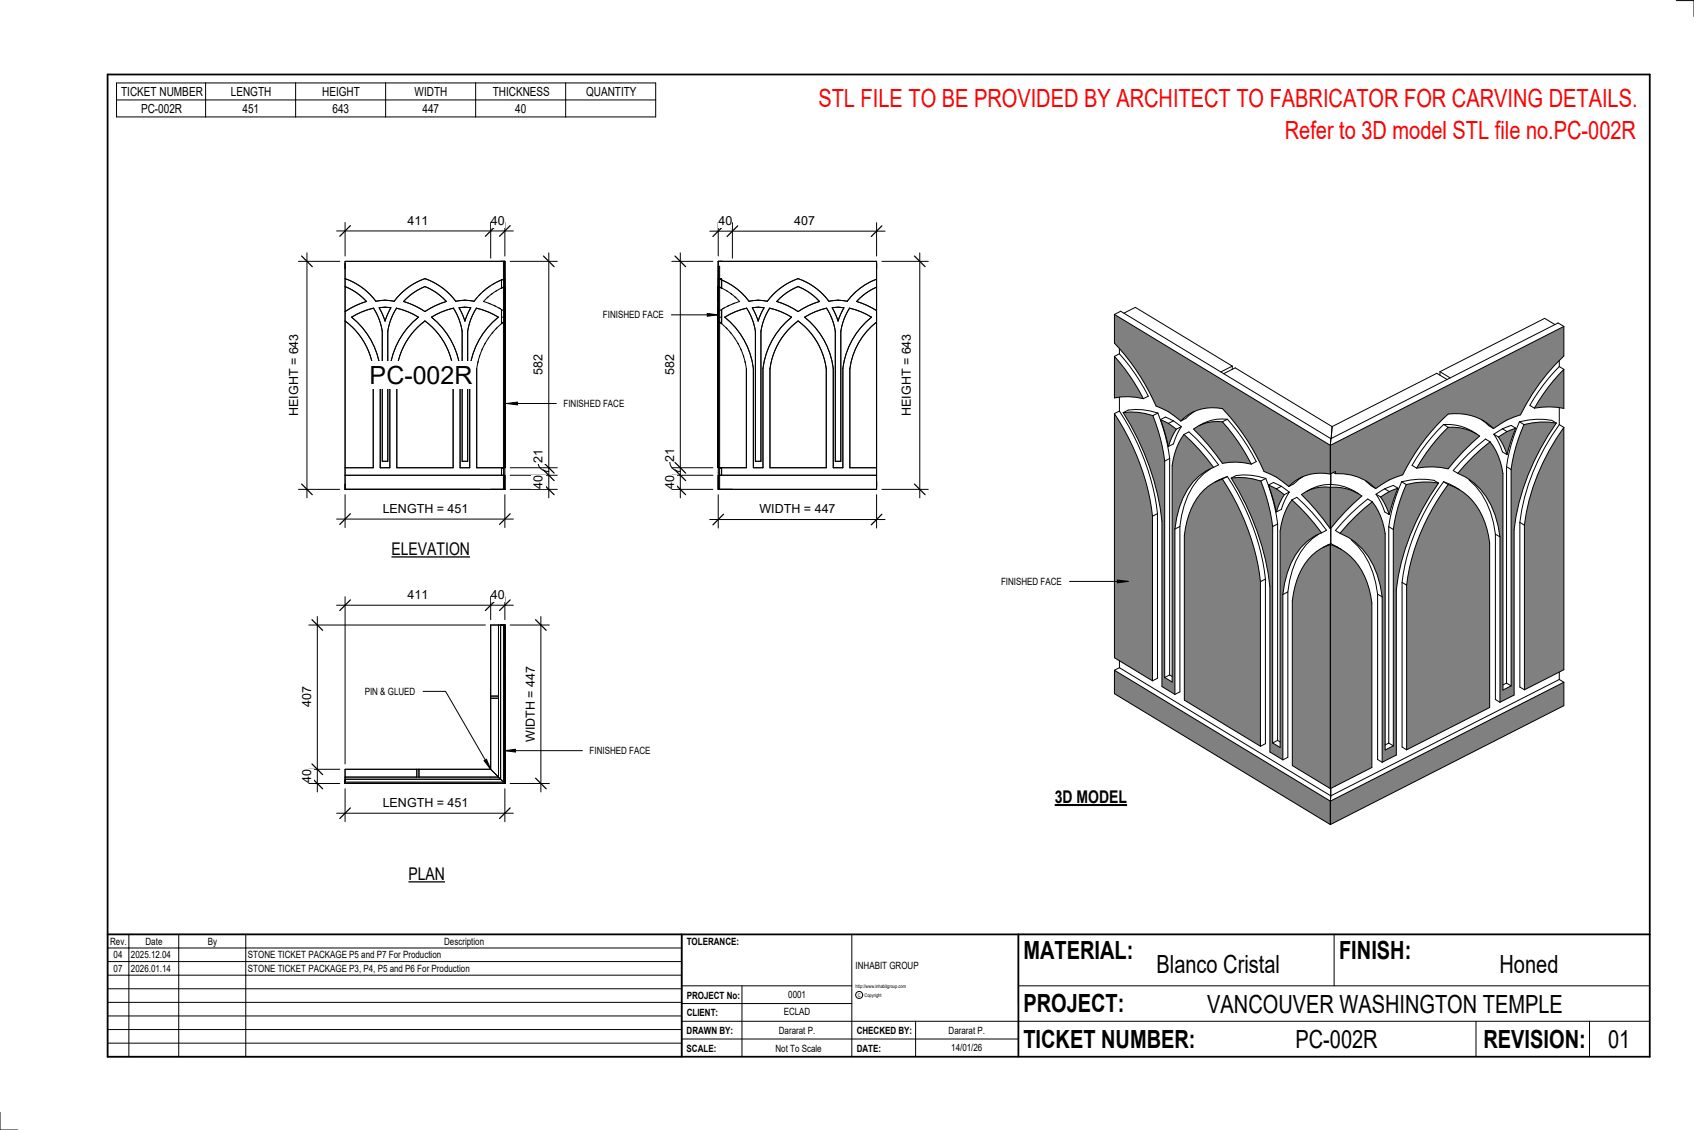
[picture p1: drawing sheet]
<svg xmlns="http://www.w3.org/2000/svg" width="914mm" height="610mm" viewBox="0 0 914 610" stroke-linecap="round" stroke-linejoin="round" font-family="sans-serif">
<g fill="#808080">
<path d="M602 362v12l116 71v-13zM708 300a40 40 0 0 0-10 24v89l20 12v-131a25 25 0 0 0-10 6zM665 258a139 139 0 0 1 20 58v90l7 4v-89a40 40 0 0 1 17-32l4-2a112 112 0 0 0-16-17l-4 7-2 9v117l-4-2v-117l-2-12-4-13a34 34 0 0 0-16-1zM650 264a40 40 0 0 0-11 25v89l41 25v-89a127 127 0 0 0-20-56 25 25 0 0 0-10 6zM606 223a139 139 0 0 1 21 58v89l7 5v-90a40 40 0 0 1 17-31l4-2a112 112 0 0 0-16-18l-4 8-2 9v117l-4-3v-116l-3-12-4-13a34 34 0 0 0-16-1zM602 223v132l20 12v-89a127 127 0 0 0-20-55zM703 267l8 8 7 10v-22a21 21 0 0 0-15 4zM685 262l4 14 4-9-4-3zM602 170v15a118 118 0 0 1 22 34 37 37 0 0 1 13 8 24 24 0 0 1 23-7 118 118 0 0 1 22 34 37 37 0 0 1 14 8 24 24 0 0 1 22-6v-16zM644 231l8 9 8 10a35 35 0 0 1 15 0l-7-12-8-10a21 21 0 0 0-16 3zM626 226l5 15 4-9-4-4zM602 192v23a35 35 0 0 1 15 0l-7-12z"/>
<path d="M718 432v13l126-64v-13zM718 294v131l23-11v-89a35 35 0 0 0-23-31zM732 279l-9 9a39 39 0 0 1 23 34v89l8-4v-89a125 125 0 0 1 23-57 40 40 0 0 0-18 0l-4 13-3 12v116l-4 3v-117l-3-10-4-7zM782 261a115 115 0 0 0-23 55v88l45-22v-89a35 35 0 0 0-22-32zM795 246l-8 9a39 39 0 0 1 23 35v89l7-4v-89a125 125 0 0 1 23-58 40 40 0 0 0-17 1l-5 12-2 12v117l-5 2v-117l-2-9-5-8zM844 231a109 109 0 0 0-21 74v67l21-11zM718 263v22a125 125 0 0 1 17-17 26 26 0 0 0-17-5zM745 268l5 10 5-15-5 2zM718 240v16l3-2v2a28 28 0 0 1 22 8 39 39 0 0 1 14-8 111 111 0 0 1 25-33 29 29 0 0 1 24 8 39 39 0 0 1 15-7 111 111 0 0 1 23-32v-16zM782 230l-9 11-8 12a42 42 0 0 1 17 0 125 125 0 0 1 17-18 26 26 0 0 0-17-5zM809 236l4 9 5-14-5 2zM844 199l-8 10-8 11a43 43 0 0 1 16 0z"/>
</g>
<g fill="none" stroke="#000" stroke-width=".54">
<path d="M602 170v15a118 118 0 0 1 22 34 37 37 0 0 1 13 8M602 170l116 70M602 170l3-2 113 69 123-63 3 2M607 169l6-3 52 32M839 175l-5-3-57 29M844 176v16a111 111 0 0 0-23 32 39 39 0 0 0-15 7M844 176l-126 64M602 192v23a35 35 0 0 1 15 0M602 192l8 11 7 12M604 191l9 11 7 12-3 1M604 188v3M604 191l-2 1"/>
<path d="M665 198v1M665 198l-6 3M842 198l-9 10-5 7-2 4 2 1M842 195v3M842 198l2 1M844 199l-8 10-8 11M844 199v21a43 43 0 0 0-16 0M604 214v8M661 202l6-4 52 32M777 201v1M777 201l6 3M781 205l-5-4-57 29"/>
<path d="M842 220v9M602 223a127 127 0 0 1 20 55M602 223v132l20 12M604 222a127 127 0 0 1 21 55M604 222l-2 1M606 223a34 34 0 0 1 16 1M606 223a139 139 0 0 1 21 58v89l7 5M606 223a23 23 0 0 1 19 0M622 224l4 13 3 12M625 223l4 12 2 12M625 223l-3 1M626 226l5 2"/>
<path d="M626 226l5 15M626 226l3-1 4 2M631 228l4 4M633 227l5 3M633 227l-2 1M635 232l-4 9M637 227a24 24 0 0 1 23-7 118 118 0 0 1 22 34 37 37 0 0 1 14 8M638 230l-5 9-2 2M638 230l-3 2M639 234a112 112 0 0 1 16 18M639 234l-4 8-2 9v117l-4-3M639 234l3-1a112 112 0 0 1 16 18l-3 1"/>
<path d="M645 222l-5 4-3 1M650 228l-3 2M660 228a21 21 0 0 0-16 3l8 9 8 10a35 35 0 0 1 15 0M660 228l8 10 7 12M663 226a22 22 0 0 0-14 3M663 226l8 11 7 12-3 1M663 226l-3 2M719 230l-1 10M779 229l-6 7-8 11-3 4 3 2M779 229a26 26 0 0 1 16 4M779 229l3 1M782 230a26 26 0 0 1 17 5 125 125 0 0 0-17 18 42 42 0 0 0-17 0"/>
<path d="M782 230l-9 11-8 12M794 233l3 1M800 226l6 5M804 238l5 8 2 9v117l5-2M804 238a108 108 0 0 0-17 17M804 238l-2-1a108 108 0 0 0-18 17l3 1M806 231a29 29 0 0 0-24-8 110 110 0 0 0-25 33 39 39 0 0 0-14 8M806 234l5 10 2 1M806 234l3 2M809 236l4 9M811 231l-5 3M811 231l2 2"/>
<path d="M813 233l-4 3M818 231l-5 14M818 231l-5 2M818 231l-2-1-5 1M820 228l-4 12-3 12M820 228a40 40 0 0 1 18-1l2 1M820 228l3 1M823 229l-5 12-2 12M840 228a125 125 0 0 0-23 58v89l-7 4M840 228a40 40 0 0 0-17 1M842 229a115 115 0 0 0-22 53M842 229l2 2"/>
<path d="M844 231a115 115 0 0 0-21 52M844 231v130l-21 11M629 249v116M631 247v117M631 247l-2 2M653 253a39 39 0 0 0-16 31M655 252a34 34 0 0 0-20 27l-1 6M659 259l-3 1M660 258a127 127 0 0 1 20 56M660 258a29 29 0 0 0-19 23l-2 8v89l41 25M663 257l-6 2M663 257a127 127 0 0 1 20 55"/>
<path d="M663 257l-3 1M665 258a34 34 0 0 1 16 1M665 258a139 139 0 0 1 20 58v90l7 4M665 258a23 23 0 0 1 18 0M681 259l4 13 2 12M683 258l4 13 3 12M683 258l-2 1M703 257l-7 5M718 256a24 24 0 0 0-22 6M718 240v16M718 256v5M720 255l1 1"/>
<path d="M721 256a28 28 0 0 1 22 8M721 256v-2l-3 2M737 260l6 4M757 260l-5 12-2 12M757 260a40 40 0 0 1 17-1l3 2M757 260l2 1M779 260a115 115 0 0 0-22 54M779 260l6 3M779 260l3 1M787 255a37 37 0 0 1 22 29l1 6M793 259a43 43 0 0 1 14 29M813 252v117"/>
<path d="M813 252l3 1M816 253v117M622 278v89M625 277v89l-3 1M625 277l-3 1M685 262l4 2M685 262l4 14M685 262l2-2 5 2M689 264l4 3M692 262l4 3M692 262l-3 2M693 267l-4 9"/>
<path d="M696 265l-4 10-3 1M696 265l-3 2M697 270a112 112 0 0 1 16 17M697 270l-4 7-2 9v117l-4-2M697 270l3-2a112 112 0 0 1 16 18l-3 1M718 263a21 21 0 0 0-15 4l8 8 7 10M718 263a26 26 0 0 1 17 5 125 125 0 0 0-17 17M718 263v22M718 261v2M718 261a23 23 0 0 0-13 4M718 261a25 25 0 0 1 13 4M731 265l2 1"/>
<path d="M741 271l4 7 3 10v117l4-3M741 271a108 108 0 0 0-18 17M741 271l-3-2a108 108 0 0 0-17 17l2 2M743 267l4 9 3 2M743 267l2 1M745 268l5 10M747 264l-4 3M747 264l3 1M750 265l-5 3M755 263l-5 15M755 263l-5 2M755 263l-3-1-5 2"/>
<path d="M759 261l-4 13-3 12M777 261a125 125 0 0 0-23 57v89l-8 4M777 261a40 40 0 0 0-18 0M782 261a33 33 0 0 1 21 28l1 4v89l-45 22M782 261a115 115 0 0 0-23 55M785 263l3 1M634 285v90M637 284v89l-3 2M637 284l-3 1M687 284v117M690 283v116M690 283l-3 1"/>
<path d="M712 288a39 39 0 0 0-17 31M713 287a34 34 0 0 0-20 28l-1 6M717 294l-3 1M718 294a29 29 0 0 0-19 23l-1 7v89l20 12M718 294a33 33 0 0 1 22 27l1 4v89l-23 11M718 294v131M718 293v1M718 293l-2 1M718 293l4 2M718 285v8M722 295l2 2M723 288a37 37 0 0 1 22 28l1 6"/>
<path d="M729 291a43 43 0 0 1 15 30M750 284v117M750 284l2 2M752 286v116M807 288v89l3 2M807 288l3 2M810 290v89M820 282v89l3 1M820 282l3 1M823 283v89M680 314v89M683 312v89l-3 2"/>
<path d="M683 312l-3 2M695 319v90l-3 1M695 319l-3 2M757 314v89l2 1M757 314l2 2M759 316v88M692 321v89M744 321v89l2 1M744 321l2 1M746 322v89M604 356v4M602 362v12l116 71"/>
<path d="M602 362l116 70M604 360l-2 2M604 360l114 69M631 364l2 1M631 364l-2 1M813 369h-2M813 369l3 1M842 363v4M842 367l2 1M842 367l-124 62M844 368v13l-126 64M844 368l-126 64"/>
<path d="M690 399l1 1M690 399l-3 2M750 401l-2 1M750 401l2 1M718 432v13M718 425v4M718 429v3"/>
</g>
<path d="M388 144v120z" fill="#7c7c7c"/>
<g fill="none" stroke="#000" stroke-width=".54">
<path d="M388 150v13M388 155v8M388 141h85v123h-85zM388 144v120M388 151h2M388 150h2M390 155h-2l6 3 5 5-6 2-5 3M390 151v4M390 150v1M390 150v5M390 155h.1M392 157h1"/>
<path d="M394 158l1 1M473 151a35 35 0 0 0-16 12l-5-1-5 1a35 35 0 0 0-16-13 35 35 0 0 0-17 13l-5-1-5 1-6-7-8-5M473 155l-6 3-5 5 6 2 5 3M388 162v1M388 163v5M388 166v33M388 179v-13v33M388 171h2M390 175l-2-1a38 38 0 0 1 15 25v53h-15M390 171v-4v8M390 171v4M390 175h.1"/>
<path d="M391 166l-1 1M391 171l6-3 6-2 2 4 2 6 1 3v70h3v-70v-3l1-4 3-6 7 2 5 3a42 42 0 0 0-15 28v53h-5v-53a42 42 0 0 0-16-28zM392 177h.1M394 165h-1M394 179l1 1M396 164h.1M397 160v1M406 166h6l-3 7zM421 161l4-3 6-3 6 3 5 5-6 2-5 3-6-3-6-2zM427 176l4-3a38 38 0 0 1 15 26v53h-30v-53a38 38 0 0 1 11-23zM434 171l6-3 6-2 2 4 2 6 1 3v70h3v-70v-3l2-4 3-6 6 2 5 3a42 42 0 0 0-15 28v53h-5v-53a42 42 0 0 0-16-28zM449 166h7l-4 7z"/>
<path d="M473 174a38 38 0 0 0-14 25v53h14M397 182h.1M398 185l1 1M400 188v1M401 192v1M402 195v1M388 256h85M390 252v4"/>
</g>
<path d="M272 141h1v123h-1z" fill="#7c7c7c"/>
<g fill="none" stroke="#000" stroke-width=".54">
<path d="M186 150a35 35 0 0 1 17 13l5-1 5 1a35 35 0 0 1 16-13 35 35 0 0 1 17 13l5-1 5 1M186 155l6 3 6 5-6 2-6 3M186 141h87v123h-87zM260 158l-2 2M262 156l-2 2M265 154l-2 2M266 158l-1 1M267 153l-1 1M268 157h.1M271 151l-3 1M271 155h1l-6 3-5 5 6 2 5 3M271 151v4"/>
<path d="M271 155h.1M271 151h1M272 151a35 35 0 0 0-16 12M272 141v123M273 151v12M273 150v13M273 155v8M186 173a38 38 0 0 1 15 26v53h-15M190 171l6-3 6-2 2 4 2 6v3v70h3v-70l1-3 2-6 2-4 6 2 6 3a42 42 0 0 0-16 28v53h-5v-53a42 42 0 0 0-15-28zM205 166h6l-3 7zM220 161l5-4 4-2 7 3 5 5-6 2-6 3-5-3-6-2zM225 176l4-3a38 38 0 0 1 16 26v53h-31v-53a38 38 0 0 1 11-23z"/>
<path d="M233 171l6-3 6-2 2 4 2 6v3v70h3v-70l1-3 2-6 2-4 6 2 6 3a42 42 0 0 0-15 28v53h-6v-53a42 42 0 0 0-15-28zM248 166h6l-3 7zM258 160l-2 3M264 160l-1 1M264 164h1M266 179v1M267 165h1M268 177h.1M269 166l1 1M271 175l1-1a38 38 0 0 0-15 25v53h15M271 171v4M271 171v-4v8"/>
<path d="M271 175h.1M271 171h1M273 162v1M273 163v5M273 166v33v-25M273 179v-13v33M258 195v1M259 192v1M260 188v1M262 185v1M264 182h.1M186 256h86"/>
<path d="M271 252v4"/>
</g>
<path d="M186 422h86v-85h1v86h-87z" fill="#7c7c7c"/>
<g fill="none" stroke="#000" stroke-width=".54">
<path d="M383 125h95M388 120v18M395 120v19M473 120v18M269 337v82h-83M270 337v83h-84M272 337v85M273 337v21M273 337v11zM273 337v15M273 337v86M273 337h-8v78"/>
<path d="M273 358v22M273 358v3zM273 355v3zM273 359v17v-15M273 355v-15v16M265 377h4M265 376h4M273 380v21M273 368v12zM273 380v11zM273 364v16M273 380v15"/>
<path d="M273 398v3zM273 395v5M273 395v-12v16M225 415v4M226 415v4M265 415l7 7M265 415h-79v8M273 401v20M273 401v3zM273 403v4M273 404v15v-12M273 407v16"/>
<path d="M273 411v12zM186 423h22M186 423h15M186 423h12zM186 423h87M186 422h86M205 423h3zM205 423h-15h16M208 423h21M208 423h3zM209 423h17h-16M214 423h15"/>
<path d="M218 423h11zM229 423h22M229 423h12zM229 423h16M248 423h3zM248 423h-15h16M251 423h22M251 423h3zM252 423h17h-15M257 423h16M261 423h12z"/>
</g>
<path d="M391 122l-6 6M398 122l-6 6M476 122l-6 6" fill="none" stroke="#000" stroke-width=".67"/>
<g fill="#fff">
<path d="M388 115h7v8h-7z"/>
<path d="M429 115h11v8h-11z"/>
</g>
<path d="M388 267v18M473 267v18M383 280h95" fill="none" stroke="#000" stroke-width=".54"/>
<path d="M391 277l-6 6M476 277l-6 6" fill="none" stroke="#000" stroke-width=".67"/>
<path d="M410 271h41v7h-41z" fill="#fff"/>
<path d="M496 136v133M476 141h25M476 264h25" fill="none" stroke="#000" stroke-width=".54"/>
<path d="M494 138l5 6M494 261l5 6" fill="none" stroke="#000" stroke-width=".67"/>
<path d="M486 180h7v44h-7z" fill="#fff"/>
<path d="M367 136v133M363 141h22M362 249v2l2 2 3 1M363 252h22M363 256h22M363 264h22" fill="none" stroke="#000" stroke-width=".54"/>
<path d="M364 138l6 6M364 249l6 6M364 254l6 5M364 261l6 6" fill="none" stroke="#000" stroke-width=".67"/>
<g fill="#fff">
<path d="M358 257h7v7h-7z"/>
<path d="M358 242h7v7h-7z"/>
<path d="M358 191h7v11h-7z"/>
</g>
<path d="M166 136v133M161 141h22M161 264h22" fill="none" stroke="#000" stroke-width=".54"/>
<path d="M163 138l6 6M163 261l6 6" fill="none" stroke="#000" stroke-width=".67"/>
<path d="M155 180h7v44h-7z" fill="#fff"/>
<path d="M186 267v18M273 267v18M182 280h95" fill="none" stroke="#000" stroke-width=".54"/>
<path d="M189 277l-6 6M275 277l-5 6" fill="none" stroke="#000" stroke-width=".67"/>
<path d="M207 271h45v7h-45z" fill="#fff"/>
<path d="M182 125h95M186 120v18M265 120v19M273 120v18" fill="none" stroke="#000" stroke-width=".54"/>
<path d="M189 122l-6 5M268 122l-6 5M275 122l-5 5" fill="none" stroke="#000" stroke-width=".67"/>
<g fill="#fff">
<path d="M220 115h11v8h-11z"/>
<path d="M265 115h7v8h-7z"/>
</g>
<path d="M296 136v133M275 141h26M275 256h26M275 252h26M291 250l1 3 2 1h2M275 264h26" fill="none" stroke="#000" stroke-width=".54"/>
<path d="M293 138l6 6M293 254l6 5M293 249l6 6M293 261l6 6" fill="none" stroke="#000" stroke-width=".67"/>
<g fill="#fff">
<path d="M287 191h7v11h-7z"/>
<path d="M287 243h7v7h-7z"/>
<path d="M287 257h7v7h-7z"/>
<path d="M200 195h55v15h-55z"/>
</g>
<path d="M182 326h95M186 322v90M265 322v12M273 322v12" fill="none" stroke="#000" stroke-width=".54"/>
<path d="M189 324l-6 5M268 324l-6 5M275 324l-5 5" fill="none" stroke="#000" stroke-width=".67"/>
<g fill="#fff">
<path d="M220 317h11v8h-11z"/>
<path d="M265 317h7v8h-7z"/>
</g>
<path d="M167 337h95M171 333v94M167 415h16M167 423h16" fill="none" stroke="#000" stroke-width=".54"/>
<path d="M168 334l6 6M168 420l6 6M168 412l6 6" fill="none" stroke="#000" stroke-width=".67"/>
<g fill="#fff">
<path d="M162 371h7v11h-7z"/>
<path d="M162 415h7v8h-7z"/>
</g>
<path d="M182 439h95M186 426v17M273 426v17" fill="none" stroke="#000" stroke-width=".54"/>
<path d="M189 436l-6 6M275 436l-5 6" fill="none" stroke="#000" stroke-width=".67"/>
<path d="M207 429h45v8h-45z" fill="#fff"/>
<path d="M275 337h22M292 333v94M275 423h22" fill="none" stroke="#000" stroke-width=".54"/>
<path d="M289 334l6 6M289 420l6 6" fill="none" stroke="#000" stroke-width=".67"/>
<path d="M283 359h7v41h-7z" fill="#fff"/>
<g fill="none" stroke="#000" stroke-width=".54">
<path d="M905 0h9v9M228 373h13l24 42M261 410h2l2 5zM460 504v66M720 504v28M891 504h-341v37M368 532h92M401 532v38M550 532h341M368 551h523M368 541h92M494 551v19"/>
<path d="M797 551v19M858 551v19M368 561h182M0 600v10h10"/>
<circle cx="464" cy="537" r="1.9"/>
</g>
<path d="M261 410h2l2 5z" fill="#000"/>
<path d="M58 40h833v530h-833zM58 504h833M368 504v66M550 504v66" fill="none" stroke="#000" stroke-width=".96"/>
<g fill="#fff">
<path d="M652 534h192v15h-192z"/>
<path d="M513 562h17v6h-17z"/>
<path d="M425 533h10v6h-10z"/>
<path d="M423 543h15v6h-15z"/>
<path d="M420 553h20v6h-20z"/>
<path d="M624 513h68v15h-68z"/>
<path d="M809 513h33v15h-33z"/>
<path d="M512 553h20v6h-20z"/>
<path d="M699 553h45v15h-45z"/>
<path d="M442 45h443v16h-443z"/>
<path d="M868 553h12v15h-12z"/>
<path d="M61 512h5v6h-5z"/>
<path d="M61 520h5v6h-5z"/>
<path d="M211 291h43v10h-43z"/>
</g>
<path d="M211 300h43" fill="none" stroke="#000" stroke-width=".69" stroke-linecap="butt"/>
<path d="M220 466h20v11h-20z" fill="#fff"/>
<path d="M220 476h20" fill="none" stroke="#000" stroke-width=".69" stroke-linecap="butt"/>
<path d="M569 424h40v12h-40z" fill="#fff"/>
<path d="M569 434h39" fill="none" stroke="#000" stroke-width="1.1" stroke-linecap="butt"/>
<path d="M694 63h191v15h-191z" fill="#fff"/>
<path d="M382 169l6 1-6 1zM274 218l5-1v1zM603 313l6 1h-6zM273 405l5-1v2z" fill="#000"/>
<g fill="none" stroke="#000" stroke-width=".54">
<path d="M63 45h291v18h-291zM63 54h291M111 45v18M160 45v18M208 45v18M257 45v18M305 45v18M363 170h25M382 169l6 1-6 1zM274 218l5-1v1zM274 218h26M577 314h32"/>
<path d="M603 313l6 1h-6zM273 405l5-1v2zM273 405h41M58 504h310v66h-310zM58 519h310M58 511h310M70 504v66M96 504v66M133 504v66M58 533h310M58 526h310M58 555h310"/>
<path d="M58 548h310M58 541h310M58 563h310"/>
</g>
<g font-size="13.5" fill="#f00">
<text x="442" y="58">STL FILE TO BE PROVIDED BY ARCHITECT TO FABRICATOR FOR CARVING DETAILS.</text>
<text x="694" y="75">Refer to 3D model STL file no.PC-002R</text>
</g>
<g font-size="13.5">
<text x="200" y="207">PC-002R</text>
<text x="552" y="517">MATERIAL:</text>
<text x="723" y="517">FINISH:</text>
<text x="624" y="525">Blanco Cristal</text>
<text x="809" y="525">Honed</text>
<text x="552" y="546">PROJECT:</text>
<text x="652" y="546">VANCOUVER WASHINGTON TEMPLE</text>
<text x="552" y="565">TICKET NUMBER:</text>
<text x="699" y="565">PC-002R</text>
<text x="801" y="565">REVISION:</text>
<text x="868" y="565">01</text>
</g>
<g font-size="9.4">
<text x="211" y="299">ELEVATION</text>
<text x="569" y="433">3D MODEL</text>
<text x="220" y="475">PLAN</text>
</g>
<g font-size="6.7">
<text x="65" y="52">TICKET NUMBER</text>
<text x="125" y="52">LENGTH</text>
<text x="174" y="52">HEIGHT</text>
<text x="224" y="52">WIDTH</text>
<text x="266" y="52">THICKNESS</text>
<text x="316" y="52">QUANTITY</text>
<text x="76" y="61">PC-002R</text>
<text x="131" y="61">451</text>
<text x="179" y="61">643</text>
<text x="228" y="61">447</text>
<text x="278" y="61">40</text>
<text x="220" y="121">411</text>
<text x="265" y="121">40</text>
<text x="388" y="121">40</text>
<text x="429" y="121">407</text>
<text x="293" y="202" transform="rotate(-90 293 202)">582</text>
<text x="364" y="202" transform="rotate(-90 364 202)">582</text>
<text x="161" y="224" transform="rotate(-90 161 224)">HEIGHT = 643</text>
<text x="492" y="224" transform="rotate(-90 492 224)">HEIGHT = 643</text>
<text x="293" y="250" transform="rotate(-90 293 250)">21</text>
<text x="364" y="249" transform="rotate(-90 364 249)">21</text>
<text x="293" y="264" transform="rotate(-90 293 264)">40</text>
<text x="364" y="264" transform="rotate(-90 364 264)">40</text>
<text x="207" y="277">LENGTH = 451</text>
<text x="410" y="277">WIDTH = 447</text>
<text x="220" y="323">411</text>
<text x="265" y="323">40</text>
<text x="168" y="382" transform="rotate(-90 168 382)">407</text>
<text x="289" y="400" transform="rotate(-90 289 400)">WIDTH = 447</text>
<text x="168" y="423" transform="rotate(-90 168 423)">40</text>
<text x="207" y="435">LENGTH = 451</text>
</g>
<g font-size="5.4">
<text x="325" y="172">FINISHED FACE</text>
<text x="304" y="220">FINISHED FACE</text>
<text x="540" y="316">FINISHED FACE</text>
<text x="197" y="375">PIN &amp; GLUED</text>
<text x="318" y="407">FINISHED FACE</text>
<text x="59" y="510">Rev.</text>
<text x="79" y="510">Date</text>
<text x="112" y="510">By</text>
<text x="240" y="510">Description</text>
<text x="371" y="510">TOLERANCE:</text>
<text x="61" y="517">04</text>
<text x="71" y="517">2025.12.04</text>
<text x="134" y="517">STONE TICKET PACKAGE P5 and P7 For Production</text>
<text x="61" y="525">07</text>
<text x="71" y="524">2026.01.14</text>
<text x="134" y="524">STONE TICKET PACKAGE P3, P4, P5 and P6 For Production</text>
<text x="462" y="523">INHABIT GROUP</text>
<text x="371" y="539">PROJECT No:</text>
<text x="425" y="538">0001</text>
<text x="371" y="548">CLIENT:</text>
<text x="423" y="548">ECLAD</text>
<text x="371" y="558">DRAWN BY:</text>
<text x="420" y="558">Dararat P.</text>
<text x="462" y="558">CHECKED BY:</text>
<text x="512" y="558">Dararat P.</text>
<text x="371" y="567">SCALE:</text>
<text x="419" y="567">Not To Scale</text>
<text x="462" y="567">DATE:</text>
<text x="513" y="567">14/01/26</text>
</g>
<g font-size="2.7">
<text x="462" y="533">http://www.inhabitgroup.com</text>
<text x="463" y="538">C</text>
<text x="467" y="538">Copyright</text>
</g>
</svg>
